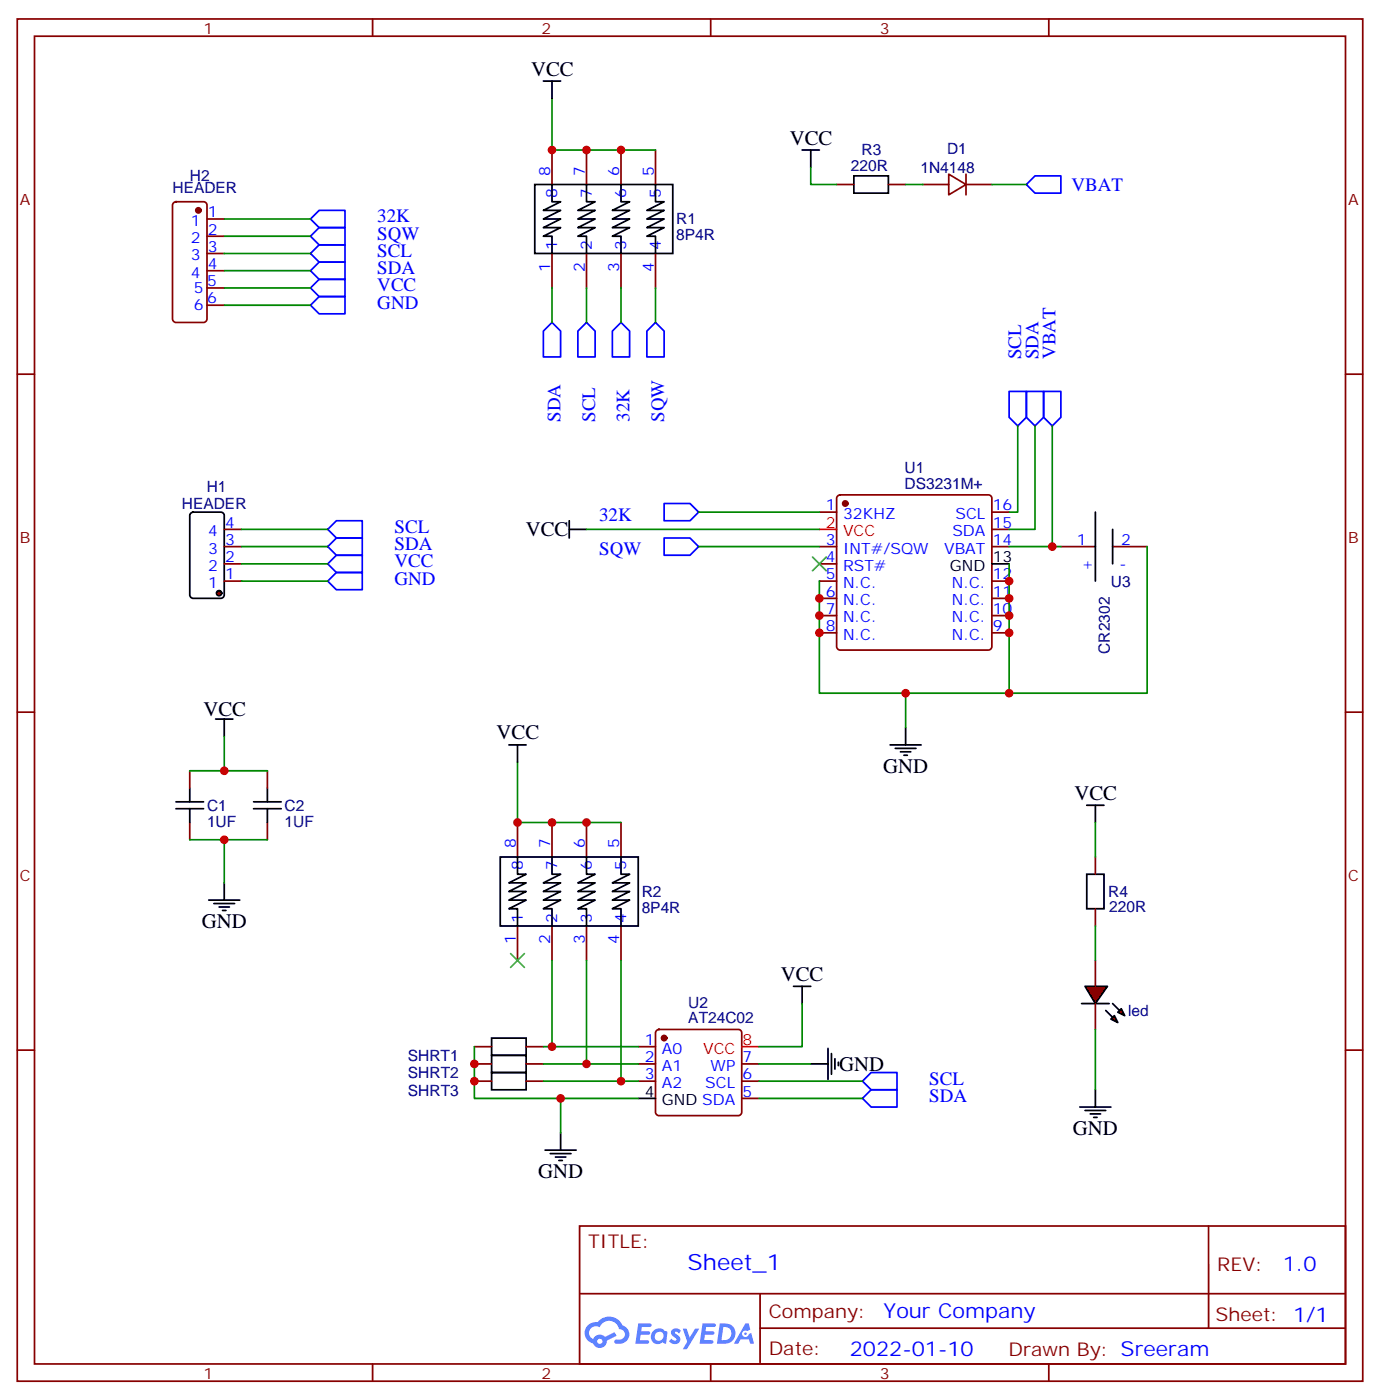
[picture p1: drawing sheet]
<svg xmlns="http://www.w3.org/2000/svg" width="282mm" height="286mm" viewBox="0 0 282 286" stroke-linecap="round" stroke-linejoin="round" font-family="sans-serif">
<g fill="none" stroke="#870000" stroke-width=".35">
<path d="M3.5 3.9h275.2v278.7h-275.2zM7.1 7.4h268.1v271.6h-268.1zM76.2 3.9v3.5M145.3 3.9v3.5M214.5 3.9v3.5M3.5 76.6h3.6M275.2 76.6h3.5M3.5 145.7h3.6M275.2 145.7h3.5M3.5 214.8h3.6M275.2 214.8h3.5M118.5 250.8h156.7v28.2h-156.7z"/>
<path d="M247.2 250.8v20.9M76.2 279v3.6M118.6 264.7h156.4M145.3 279v3.6M155.4 271.7h119.6M155.4 264.7v14.1M214.5 279v3.6"/>
</g>
<g fill="#5487ff">
<path d="M137.5 272a1.22 1.22 0 0 1 1.7 .3l-.3 .5a.47 .47 0 0 0-.4-.4 .47 .47 0 0 0-.5 .2l.1 .2a1.55 1.55 0 0 1 1 1.5 1.34 1.34 0 0 1-2.3 .1l.5-.5 .7 .4a.29 .29 0 0 0 .4-.3 .29 .29 0 0 0-.3-.3 1.04 1.04 0 0 1-.6-1.7z"/>
<path d="M130.5 270.8h2.1a.43 .43 0 0 1 .5 0 .43 .43 0 0 1 .1 .5l-.3 .2h-1.6l-.2 .9h1.6a.37 .37 0 0 1 .3 .4 .37 .37 0 0 1-.4 .3h-1.6l-.1 1.1h1.2a.43 .43 0 0 1 .5 .1 .43 .43 0 0 1 .1 .4l-.3 .2h-2.5z"/>
<path d="M143.7 270.8h2.1a.43 .43 0 0 1 .5 0 .43 .43 0 0 1 .1 .5l-.4 .2h-1.6l-.1 .9h1.5a.37 .37 0 0 1 .3 .3 .37 .37 0 0 1-.4 .4h-1.5l-.2 1.1h1.3a.43 .43 0 0 1 .5 .1 .43 .43 0 0 1 .1 .4l-.4 .2h-2.4z"/>
<path d="M152.4 270.8h.7l.3 1.2-.6 .3a.69 .69 0 0 0-1 .3 .69 .69 0 0 0 .5 1 .69 .69 0 0 0 .8-.6l.5-.3 .6 2.2h-.8l-.2-.9h-1.7l-.5 .9h-.9z"/>
<path d="M139.6 271.8h.8l.6 1.9 1.1-1.9h.9l-2.5 4.2h-.9l.9-1.5z"/>
<path d="M147.2 270.8l-.6 4.1h1.4a2.11 2.11 0 0 0 2.4-2.1 2.11 2.11 0 0 0-2.5-2zM147.9 271.5a1.39 1.39 0 0 1 1.7 1.4 1.39 1.39 0 0 1-1.8 1.3h-.3z"/>
<path d="M133.5 272.4a1.47 1.47 0 0 0-.1 2.1 1.47 1.47 0 0 0 2.1 .1l.7 .3 .3-2.3-.2-.2-.4-.1a1.49 1.49 0 0 0-2.4 .1zM134.2 272.7a.92 .92 0 0 1 1.5 .6 .92 .92 0 0 1-1.2 1 .9 .9 0 0 1-.3-1.6z"/>
<path d="M120.2 271.1a2.18 2.18 0 0 0 1.1 3.8 1.44 1.44 0 0 0 1.6 .9 1.44 1.44 0 0 0 1.2-1.5l2-1-.4-.8-2 1a1.47 1.47 0 0 0-2.4 .5 1.39 1.39 0 0 1-.6-2 1.39 1.39 0 0 1 2-.5 2.08 2.08 0 0 1 2.1-1.3 2.08 2.08 0 0 1 1.8 1.7 1.07 1.07 0 0 1 1.2 1 1.07 1.07 0 0 1-1 1.2h-.7a.43 .43 0 0 0-.5 .3 .43 .43 0 0 0 .4 .5 2 2 0 0 0 2.4-1 2 2 0 0 0-.6-2.5l-.5-.2a2.98 2.98 0 0 0-5.1-.7l-1 .1zM122.1 274.4a.55 .55 0 0 1 1.1 0 .55 .55 0 0 1-1.1 0z"/>
<circle cx="152.5" cy="272.9" r=".26"/>
</g>
<g fill="none" stroke="#000" stroke-width=".35">
<path d="M109.4 37.7h28.2v14.2h-28.2zM112.9 37.7v3.6h1.8l-3.6 1.7h3.6l-3.6 1.8h3.6l-3.6 1.8h3.6l-3.6 1.7h1.8v3.6M119.9 37.7v3.6h1.8l-3.5 1.7h3.5l-3.5 1.8h3.5l-3.5 1.8h3.5l-3.5 1.7h1.7v3.6M127 37.7v3.6h1.8l-3.6 1.7h3.6l-3.6 1.8h3.6l-3.6 1.8h3.6l-3.6 1.7h1.8v3.6M134.1 37.7v3.6h1.7l-3.5 1.7h3.5l-3.5 1.8h3.5l-3.5 1.8h3.5l-3.5 1.7h1.8v3.6M39 105l.5-.2h5.7a.71 .71 0 0 1 .7 .7v16.2a.76 .76 0 0 1-.7 .7h-5.7a.76 .76 0 0 1-.7-.7v-16.2zM202.8 115.4h3.6M102.3 175.3h28.2v14.1h-28.2zM105.8 175.3v3.6h1.8l-3.5 1.7h3.5l-3.5 1.8h3.5l-3.5 1.8h3.5l-3.5 1.7h1.7v3.5M112.9 175.3v3.6h1.8l-3.6 1.7h3.6l-3.6 1.8h3.6l-3.6 1.8h3.6l-3.6 1.7h1.8v3.5M119.9 175.3v3.6h1.8l-3.5 1.7h3.5l-3.5 1.8h3.5l-3.5 1.8h3.5l-3.5 1.7h1.7v3.5M127 175.3v3.6h1.8l-3.6 1.7h3.6l-3.6 1.8h3.6l-3.6 1.8h3.6l-3.6 1.7h1.8v3.5"/>
<path d="M130.5 224.7h3.6"/>
</g>
<g fill="none" stroke="#870000" stroke-width=".35">
<path d="M112.9 30.7v7M119.9 30.7v7M127 30.7v7M134.1 30.7v7M112.9 51.9v7M119.9 51.9v7M127 51.9v7M134.1 51.9v7M167.6 104.8h3.5M167.6 111.8h3.5M167.6 115.4h3.5M167.6 118.9h3.5"/>
<path d="M171.3 101.5l.5-.3h30.3a.71 .71 0 0 1 .7 .8v30.3a.76 .76 0 0 1-.7 .7h-30.3a.76 .76 0 0 1-.7-.7v-30.3zM202.8 104.8h3.6M202.8 111.8h3.6M202.8 118.9h3.6M202.8 108.3h3.6M167.6 122.4h3.5M167.6 125.9h3.5M167.6 129.5h3.5M202.8 122.4h3.6M202.8 125.9h3.6M202.8 129.5h3.6M105.8 168.3v7"/>
<path d="M112.9 168.3v7M119.9 168.3v7M127 168.3v7M105.8 189.4v7.1M112.9 189.4v7.1M119.9 189.4v7.1M127 189.4v7.1M130.5 214.1h3.6M130.5 217.7h3.6M134.3 210.8l.5-.2h16.2a.71 .71 0 0 1 .7 .7v16.2a.76 .76 0 0 1-.7 .7h-16.2a.76 .76 0 0 1-.7-.7v-16.2zM151.7 217.7h3.5M130.5 221.2h3.6"/>
<path d="M151.7 221.2h3.5M151.7 224.7h3.5"/>
</g>
<g fill="#870000" stroke="#870000" stroke-width=".35">
<circle cx="172.9" cy="103" r=".53"/>
<circle cx="135.8" cy="212.4" r=".53"/>
</g>
<path d="M167.6 108.3h3.5M151.7 214.1h3.5" fill="none" stroke="#f00" stroke-width=".35"/>
<circle cx="44.8" cy="121.4" r=".53" fill="#870000" stroke="#000" stroke-width=".35"/>
<path d="M171.1 37.7h3.5M181.7 37.7h3.5M188.7 37.7h5.3M194 35.6l3.6 2.1-3.6 2.2zM197.6 37.7h5.2M197.6 35.6v4.3M45.9 118.9h3.5M45.9 115.4h3.5M45.9 111.8h3.5M45.9 108.3h3.5M38.8 157.7v3.5M38.8 168.3v3.5" fill="none" stroke="#870000" stroke-width=".35"/>
<path d="M174.6 36h7.1v3.5h-7.1zM36 165.5h5.6M36 164h5.6M38.8 161.2v2.8M38.8 165.5v2.8" fill="none" stroke="#000" stroke-width=".35"/>
<g fill="#870000" stroke="#000" stroke-width=".35">
<path d="M221.9 201.8h4.6l-2.5 3.5z"/>
<path d="M221.2 205.3h5.6z"/>
<path d="M227.5 205.3l1.5 1.4z"/>
<path d="M226.1 206.7l1.4 1.4z"/>
<path d="M228.6 207.1l.7-.7 .7 1.4z"/>
<path d="M227.2 208.5l.7-.7 .7 1.4z"/>
</g>
<g fill="none" stroke="#870000" stroke-width=".35">
<path d="M35.5 41.5l.5-.2h5.6a.71 .71 0 0 1 .7 .7v23.3a.76 .76 0 0 1-.7 .7h-5.6a.76 .76 0 0 1-.7-.7v-23.3zM42.3 44.8h3.6M42.3 48.3h3.6M42.3 51.9h3.6M42.3 55.4h3.6M42.3 58.9h3.6M42.3 62.4h3.6M217 111.8h7M227.5 111.8h7.1M54.7 157.7v3.5M54.7 168.3v3.5M224 175.3v3.6"/>
<path d="M224 185.9v3.5M224 196.5v5.3M97 214.1h3.5M97 217.7h3.5M107.6 214.1h3.5M107.6 217.7h3.5M224 205.3v5.3M97 221.2h3.5M107.6 221.2h3.5"/>
</g>
<circle cx="40.6" cy="43" r=".53" fill="#870000" stroke="#870000" stroke-width=".35"/>
<g fill="none" stroke="#008700" stroke-width=".35">
<path d="M112.9 20.1v10.6h21.2M165.8 34.2v3.5h5.3M185.2 37.7h3.5M202.8 37.7h7.1M45.9 44.8h17.6M45.9 48.3h17.6M45.9 51.9h17.6M45.9 55.4h17.6M45.9 58.9h17.6M112.9 58.9v7.1M119.9 58.9v7.1M127 58.9v7.1"/>
<path d="M134.1 58.9v7.1M45.9 62.4h17.6M208.1 87.1v17.7h-1.7M211.7 87.1v21.2h-5.3M215.2 87.1v24.7M49.4 108.3h17.6M49.4 111.8h17.6M49.4 115.4h17.6M49.4 118.9h17.6M119.9 108.3h47.7M142.9 111.8h24.7M142.9 104.8h24.7"/>
<path d="M206.4 115.4v26.4h-38.8v-22.9M206.4 111.8h10.6M234.6 111.8v30h-28.2M38.8 157.7h15.9M45.9 150.6v7.1M105.8 155.9v12.4h21.2M185.2 141.8v7.1M38.8 171.8h15.9M45.9 171.8v8.8M224 168.3v7M112.9 196.5v17.6M119.9 196.5v21.2"/>
<path d="M127 196.5v24.7M224 189.4v7.1M97 214.1v10.6h33.5M111.1 214.1h19.4M111.1 217.7h19.4M155.2 217.7h10.6M164 205.3v8.8h-8.8M224 210.6v12.4M111.1 221.2h19.4M114.7 224.7v7.1M155.2 221.2h21.2M155.2 224.7h21.2"/>
</g>
<g fill="none" stroke="#00f" stroke-width=".35">
<path d="M209.9 37.7l1.8-1.7h5.3v3.5h-5.3zM63.5 44.8l1.8-1.8h5.3v3.6h-5.3zM63.5 51.9l1.8-1.8h5.3v3.5h-5.3zM63.5 55.4l1.8-1.8h5.3v3.6h-5.3zM63.5 58.9l1.8-1.7h5.3v3.5h-5.3zM65.3 46.6h5.3v3.5h-5.3l-1.8-1.8zM63.5 62.4l1.8-1.7h5.3v3.5h-5.3zM112.9 66l1.8 1.7v5.3h-3.6v-5.3zM119.9 66l1.8 1.7v5.3h-3.5v-5.3zM127 66l1.8 1.7v5.3h-3.6v-5.3zM134.1 66l1.7 1.7v5.3h-3.5v-5.3zM206.4 80.1h3.5v5.3l-1.8 1.7-1.7-1.7z"/>
<path d="M209.9 80.1h3.5v5.3l-1.7 1.7-1.8-1.7zM213.4 80.1h3.6v5.3l-1.8 1.7-1.8-1.7zM67 118.9l1.8-1.8h5.3v3.6h-5.3zM67 115.4l1.8-1.8h5.3v3.5h-5.3zM67 111.8l1.8-1.7h5.3v3.5h-5.3zM67 108.3l1.8-1.8h5.3v3.6h-5.3zM135.8 103h5.3l1.8 1.8-1.8 1.7h-5.3zM135.8 110.1h5.3l1.8 1.7-1.8 1.8h-5.3zM176.4 221.2l1.8-1.8h5.2v3.6h-5.2zM176.4 224.7l1.8-1.7h5.2v3.5h-5.2z"/>
</g>
<g fill="none" stroke="#000" stroke-width=".35">
<path d="M111.1 16.6h3.6M112.9 16.6v3.5M164 30.7h3.6M165.8 30.7v3.5M116.4 108.3h3.5M116.4 106.5v3.6M224 104.8v14.1M227.5 108.3v7.1M44.1 147.1h3.5M45.9 147.1v3.5M104.1 152.4h3.5M105.8 152.4v3.5"/>
<path d="M182 152.4h6.4M183.1 153.1h4.2M184.1 153.8h2.2M184.9 154.5h.7M185.2 148.9v3.5M51.9 165.5h5.6M51.9 164h5.6M54.7 161.2v2.8M54.7 165.5v2.8M222.2 178.9h3.6v7h-3.6zM222.2 164.7h3.6M224 164.7v3.6"/>
<path d="M42.7 184.2h6.3M43.7 184.9h4.3M44.8 185.6h2.1M45.5 186.3h.7M45.9 180.6v3.6M100.5 212.4h7.1v3.5h-7.1zM100.5 215.9h7.1v3.5h-7.1zM100.5 219.4h7.1v3.6h-7.1zM162.3 201.8h3.5M164 201.8v3.5M165.8 217.7h3.5M169.3 214.5v6.3"/>
<path d="M170 215.5v4.3M170.7 216.6v2.1M171.4 217.3v.7M111.5 235.3h6.3M112.5 236h4.3M113.6 236.7h2.1M114.3 237.4h.7M114.7 231.8v3.5M220.8 226.5h6.4M221.9 227.2h4.2M223 227.9h2.1M223.7 228.6h.7"/>
<path d="M224 223v3.5"/>
</g>
<path d="M166.2 113.9l2.8 2.9M169 113.9l-2.8 2.9M104.4 195.1l2.8 2.8M107.2 195.1l-2.8 2.8" fill="none" stroke="#3c3" stroke-width=".35"/>
<g fill="#c00">
<circle cx="119.9" cy="30.7" r=".88"/>
<circle cx="127" cy="30.7" r=".88"/>
<circle cx="45.9" cy="157.7" r=".88"/>
<circle cx="45.9" cy="171.8" r=".88"/>
<circle cx="167.6" cy="122.4" r=".88"/>
<circle cx="167.6" cy="125.9" r=".88"/>
<circle cx="206.4" cy="125.9" r=".88"/>
<circle cx="206.4" cy="122.4" r=".88"/>
<circle cx="206.4" cy="118.9" r=".88"/>
<circle cx="206.4" cy="129.5" r=".88"/>
<circle cx="167.6" cy="129.5" r=".88"/>
<circle cx="185.2" cy="141.8" r=".88"/>
<circle cx="206.4" cy="141.8" r=".88"/>
<circle cx="215.2" cy="111.8" r=".88"/>
<circle cx="112.9" cy="30.7" r=".88"/>
<circle cx="97" cy="217.7" r=".88"/>
<circle cx="97" cy="221.2" r=".88"/>
<circle cx="114.7" cy="224.7" r=".88"/>
<circle cx="119.9" cy="168.3" r=".88"/>
<circle cx="112.9" cy="168.3" r=".88"/>
<circle cx="105.8" cy="168.3" r=".88"/>
<circle cx="127" cy="221.2" r=".88"/>
<circle cx="119.9" cy="217.7" r=".88"/>
<circle cx="112.9" cy="214.1" r=".88"/>
</g>
<text font-size="4.6" fill="#00f" x="140.6" y="259.9">Sheet_1</text>
<g font-size="4.2">
<text x="108.6" y="15.5">VCC</text>
<text x="161.5" y="29.6">VCC</text>
<text x="107.5" y="109.7">VCC</text>
<text x="41.6" y="146.4">VCC</text>
<text x="101.6" y="151.3">VCC</text>
<text x="180.6" y="158">GND</text>
<text x="219.7" y="163.6">VCC</text>
<text x="41.3" y="189.8">GND</text>
<text x="159.7" y="200.7">VCC</text>
<text x="171.6" y="219.1">GND</text>
<text x="219.4" y="232.1">GND</text>
<text x="110.1" y="240.9">GND</text>
</g>
<g font-size="4.2" fill="#00f">
<text x="262.3" y="260.1">1.0</text>
<text x="180.7" y="269.6">Your Company</text>
<text x="173.8" y="277.5">2022-01-10</text>
</g>
<g font-size="3.9" fill="#00f">
<text x="219.1" y="39">VBAT</text>
<text x="77.2" y="45.5">32K</text>
<text x="77.2" y="49">SQW</text>
<text x="77.2" y="52.6">SCL</text>
<text x="77.2" y="56.1">SDA</text>
<text x="77.2" y="59.6">VCC</text>
<text x="77.2" y="63.1">GND</text>
<text x="208.8" y="73.5" transform="rotate(-90 208.8 73.5)">SCL</text>
<text x="212.4" y="73.5" transform="rotate(-90 212.4 73.5)">SDA</text>
<text x="215.9" y="73.5" transform="rotate(-90 215.9 73.5)">VBAT</text>
<text x="114.7" y="86.3" transform="rotate(-90 114.7 86.3)">SDA</text>
<text x="121.7" y="86.3" transform="rotate(-90 121.7 86.3)">SCL</text>
<text x="128.8" y="86.3" transform="rotate(-90 128.8 86.3)">32K</text>
<text x="135.8" y="86.3" transform="rotate(-90 135.8 86.3)">SQW</text>
<text x="122.5" y="106.5">32K</text>
<text x="80.7" y="112.5">SDA</text>
<text x="80.7" y="109">SCL</text>
<text x="122.5" y="113.6">SQW</text>
<text x="80.7" y="119.6">GND</text>
<text x="80.7" y="116.1">VCC</text>
<text x="190.1" y="221.9">SCL</text>
<text x="190.1" y="225.4">SDA</text>
</g>
<g font-size="3.9" fill="#800">
<text x="120.3" y="255.4">TITLE:</text>
<text x="248.9" y="260.1">REV:</text>
<text x="157.2" y="269.6">Company:</text>
<text x="248.6" y="270.2">Sheet: 1/1</text>
<text x="157.2" y="277.3">Date:</text>
<text x="206.2" y="277.4">Drawn By: Sreeram</text>
</g>
<g font-size="3.2" fill="#800">
<text x="41.6" y="6.9">1</text>
<text x="110.8" y="6.9">2</text>
<text x="179.9" y="6.9">3</text>
<text x="4.1" y="42">A</text>
<text x="275.7" y="42">A</text>
<text x="4.1" y="111.1">B</text>
<text x="275.7" y="111.1">B</text>
<text x="4.1" y="180.3">C</text>
<text x="275.7" y="180.3">C</text>
<text x="41.6" y="282">1</text>
<text x="110.8" y="282">2</text>
<text x="179.9" y="282">3</text>
</g>
<g font-size="3.2" fill="#00f">
<text x="112.5" y="36" transform="rotate(-90 112.5 36)">8</text>
<text x="119.6" y="36" transform="rotate(-90 119.6 36)">7</text>
<text x="126.6" y="36" transform="rotate(-90 126.6 36)">6</text>
<text x="133.7" y="36" transform="rotate(-90 133.7 36)">5</text>
<text x="113.9" y="40.5" transform="rotate(-90 113.9 40.5)">8</text>
<text x="121" y="40.5" transform="rotate(-90 121 40.5)">7</text>
<text x="128.1" y="40.5" transform="rotate(-90 128.1 40.5)">6</text>
<text x="135.1" y="40.5" transform="rotate(-90 135.1 40.5)">5</text>
<text x="39" y="46.2">1</text>
<text x="42.5" y="44.5">1</text>
<text x="42.5" y="48">2</text>
<text x="39" y="49.7">2</text>
<text x="39" y="53.3">3</text>
<text x="42.5" y="51.5">3</text>
<text x="113.9" y="51.2" transform="rotate(-90 113.9 51.2)">1</text>
<text x="121" y="51.2" transform="rotate(-90 121 51.2)">2</text>
<text x="128.1" y="51.2" transform="rotate(-90 128.1 51.2)">3</text>
<text x="135.1" y="51.2" transform="rotate(-90 135.1 51.2)">4</text>
<text x="39" y="56.8">4</text>
<text x="39.6" y="60">5</text>
<text x="42.3" y="58.6">5</text>
<text x="42.5" y="55">4</text>
<text x="112.5" y="55.6" transform="rotate(-90 112.5 55.6)">1</text>
<text x="119.6" y="55.6" transform="rotate(-90 119.6 55.6)">2</text>
<text x="126.6" y="55.6" transform="rotate(-90 126.6 55.6)">3</text>
<text x="133.7" y="55.6" transform="rotate(-90 133.7 55.6)">4</text>
<text x="39.6" y="63.5">6</text>
<text x="42.3" y="62.1">6</text>
<text x="46" y="108">4</text>
<text x="168.9" y="104.4">1</text>
<text x="172.4" y="106.2">32KHZ</text>
<text x="195.4" y="106.2">SCL</text>
<text x="203" y="108">15</text>
<text x="203" y="104.4">16</text>
<text x="42.5" y="113.2">3</text>
<text x="42.5" y="109.7">4</text>
<text x="46" y="111.5">3</text>
<text x="168.9" y="111.5">3</text>
<text x="172.4" y="113.2">INT#/SQW</text>
<text x="193.1" y="113.2">VBAT</text>
<text x="194.8" y="109.7">SDA</text>
<text x="203" y="111.5">14</text>
<text x="220.2" y="111.5">1</text>
<text x="229.3" y="111.5">2</text>
<text x="42.5" y="116.8">2</text>
<text x="46" y="118.5">1</text>
<text x="46" y="115">2</text>
<text x="168.9" y="115">4</text>
<text x="168.9" y="118.5">5</text>
<text x="172.4" y="116.8">RST#</text>
<text x="203" y="118.5">12</text>
<text x="221.2" y="116.4">+</text>
<text x="228.9" y="116.4">-</text>
<text x="42.5" y="120.3">1</text>
<text x="168.9" y="122.1">6</text>
<text x="168.9" y="125.6">7</text>
<text x="172.4" y="120.3">N.C.</text>
<text x="172.4" y="123.8">N.C.</text>
<text x="194.6" y="123.8">N.C.</text>
<text x="194.6" y="120.3">N.C.</text>
<text x="203" y="125.6">10</text>
<text x="203" y="122.1">11</text>
<text x="168.9" y="129.1">8</text>
<text x="172.4" y="127.4">N.C.</text>
<text x="172.4" y="130.9">N.C.</text>
<text x="194.6" y="130.9">N.C.</text>
<text x="194.6" y="127.4">N.C.</text>
<text x="203" y="129.1">9</text>
<text x="105.5" y="173.6" transform="rotate(-90 105.5 173.6)">8</text>
<text x="112.5" y="173.6" transform="rotate(-90 112.5 173.6)">7</text>
<text x="119.6" y="173.6" transform="rotate(-90 119.6 173.6)">6</text>
<text x="126.6" y="173.6" transform="rotate(-90 126.6 173.6)">5</text>
<text x="106.9" y="178.1" transform="rotate(-90 106.9 178.1)">8</text>
<text x="113.9" y="178.1" transform="rotate(-90 113.9 178.1)">7</text>
<text x="121" y="178.1" transform="rotate(-90 121 178.1)">6</text>
<text x="128.1" y="178.1" transform="rotate(-90 128.1 178.1)">5</text>
<text x="106.9" y="188.7" transform="rotate(-90 106.9 188.7)">1</text>
<text x="113.9" y="188.7" transform="rotate(-90 113.9 188.7)">2</text>
<text x="121" y="188.7" transform="rotate(-90 121 188.7)">3</text>
<text x="128.1" y="188.7" transform="rotate(-90 128.1 188.7)">4</text>
<text x="105.5" y="193.2" transform="rotate(-90 105.5 193.2)">1</text>
<text x="112.5" y="193.2" transform="rotate(-90 112.5 193.2)">2</text>
<text x="119.6" y="193.2" transform="rotate(-90 119.6 193.2)">3</text>
<text x="126.6" y="193.2" transform="rotate(-90 126.6 193.2)">4</text>
<text x="131.9" y="213.8">1</text>
<text x="135.4" y="215.5">A0</text>
<text x="131.9" y="217.3">2</text>
<text x="131.9" y="220.8">3</text>
<text x="135.4" y="219.1">A1</text>
<text x="145.3" y="219.1">WP</text>
<text x="151.9" y="220.8">6</text>
<text x="151.9" y="217.3">7</text>
<text x="135.4" y="222.6">A2</text>
<text x="144.2" y="222.6">SCL</text>
<text x="151.9" y="224.4">5</text>
</g>
<g font-size="3.2" fill="#000080">
<text x="174" y="34.9">220R</text>
<text x="176.2" y="31.7">R3</text>
<text x="188.2" y="35.4">1N4148</text>
<text x="193.7" y="31.5">D1</text>
<text x="35.3" y="39.5">HEADER</text>
<text x="38.8" y="37.1">H2</text>
<text x="138.3" y="45.8">R1</text>
<text x="138.3" y="49.2">8P4R</text>
<text x="42.3" y="100.7">H1</text>
<text x="185" y="100">DS3231M+</text>
<text x="185" y="96.9">U1</text>
<text x="37.2" y="104.1">HEADER</text>
<text x="227.2" y="120.1">U3</text>
<text x="227" y="133.7" transform="rotate(-90 227 133.7)">CR2302</text>
<text x="42.3" y="165.9">C1</text>
<text x="58.2" y="165.9">C2</text>
<text x="42.3" y="169.1">1UF</text>
<text x="58.2" y="169.1">1UF</text>
<text x="131.2" y="183.4">R2</text>
<text x="226.6" y="183.5">R4</text>
<text x="131.2" y="186.7">8P4R</text>
<text x="226.9" y="186.6">220R</text>
<text x="140.8" y="209.4">AT24C02</text>
<text x="140.8" y="206.2">U2</text>
<text x="230.7" y="207.8">led</text>
<text x="83.4" y="217.1">SHRT1</text>
<text x="83.4" y="220.6">SHRT2</text>
<text x="83.4" y="224.1">SHRT3</text>
</g>
<g font-size="3.2" fill="#f00">
<text x="168.9" y="108">2</text>
<text x="172.4" y="109.7">VCC</text>
<text x="143.8" y="215.5">VCC</text>
<text x="151.9" y="213.8">8</text>
</g>
<g font-size="3.2">
<text x="194.3" y="116.8">GND</text>
<text x="203" y="115">13</text>
<text x="131.9" y="224.4">4</text>
<text x="135.4" y="226.1">GND SDA</text>
</g>
</svg>
